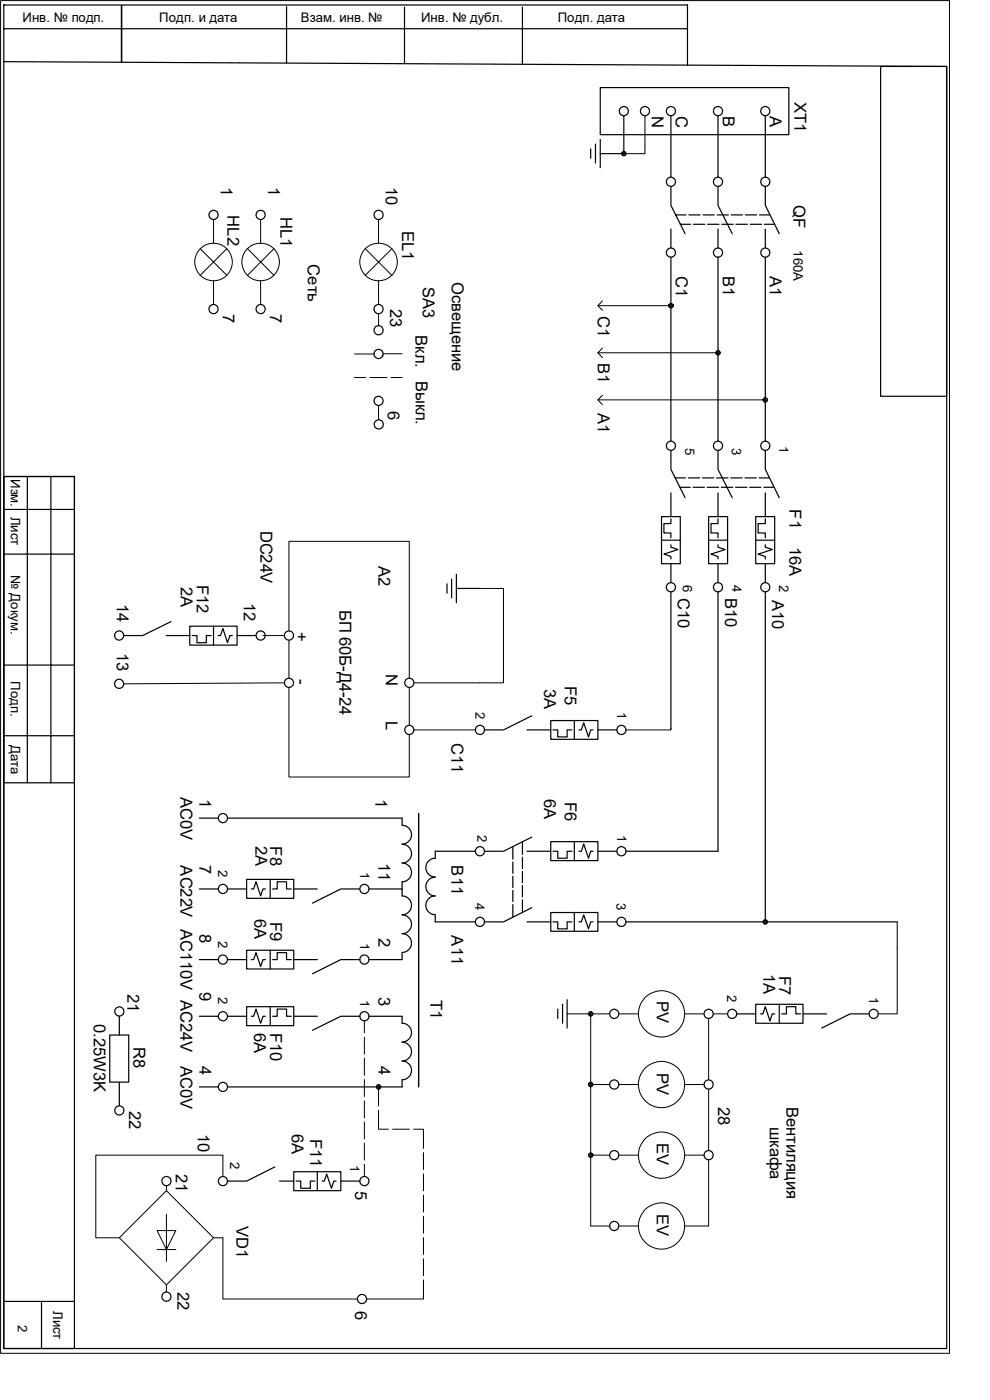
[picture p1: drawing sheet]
<svg xmlns="http://www.w3.org/2000/svg" width="210mm" height="297mm" viewBox="0 0 210 297" stroke-linecap="round" stroke-linejoin="round" font-family="sans-serif">
<g fill="none" stroke="#000" stroke-width=".25">
<path d="M.8 13.1l200 1v272h-200zM.8 13.1v-12h145v12.7M.8 6.1h145M25.8 1.2v12M60.8 1.4v12M85.8 1.5v12M110.8 1.5v12M127.3 18.6h40v10h-40zM186.8 14.1h14v70h-14zM125.3 31.6v2M126.3 30.6v4M127.3 29.6v6"/>
<path d="M132.3 24.6v8h-5M142.3 24.6v13M142.3 39.6v4l3 6M152.3 39.6v4l3 6M152.3 24.6v13M162.3 39.6v4l3 6M162.3 24.6v13M142.3 48.6v4M142.3 54.6v39M143.3 45.6h2.2M144.3 47.6h2.2M146.1 45.6h2.4"/>
<path d="M147.1 47.6h2.4M149.1 45.6h2.4M150.1 47.6h2.4M152.1 45.6h2.4M152.3 48.6v4M152.3 54.6v39M153.1 47.6h2.4M155.1 45.6h2.4M156.1 47.6h2.4M158.1 45.6h2.4M159.1 47.6h2.4M161.1 45.6h2.2"/>
<path d="M162.1 47.6h2.2M162.3 48.6v4M162.3 54.6v39M142.3 95.6v4l3 6M152.3 95.6v4l3 6M162.3 95.6v4l3 6M.8 101.1h15v185h-15zM.8 101.1h15v65h-15zM.8 108.1h15M.8 117.6h15M5.8 101.1v65M10.8 101.1v65"/>
<path d="M140.3 114.6h4M140.3 109.6h4v10h-4zM142.3 119.6v4M142.3 104.6v5M142.3 110.1v1h-1.5v2h1.5v1M142.3 115.6v.5l1.5 .5-3 1 1.5 .5v.5M143.2 101.4h2.2M144.2 103.4h2.2M146.1 101.4h2.3M147 103.4h2.4M149 101.4h2.4M150 103.4h2.4"/>
<path d="M150.3 109.6h4v10h-4zM150.3 114.6h4M152 101.4h2.4M152.3 119.6v4M152.3 104.6v5M152.3 110.1v1h-1.5v2h1.5v1M152.3 115.6v.5l1.5 .5-3 1 1.5 .5v.5M153 103.4h2.4M155 101.4h2.4M156 103.4h2.5M158 101.4h2.4M159 103.4h2.4"/>
<path d="M160.3 114.6h4M160.3 109.6h4v10h-4zM161 101.4h2.2M162.1 103.4h2.2M162.3 104.6v5M162.3 110.1v1h-1.5v2h1.5v1M162.3 115.6v.5l1.5 .5-3 1 1.5 .5v.5M162.3 119.6v4M35.3 134.8h5M36.3 131.9l-6 2.9h-4M40.3 132.8h10v4.1h-10zM40.8 134.8h1v1.6h2v-1.6h1"/>
<path d="M45.3 132.8v4.1M46.3 134.8h.5l.5-1.4 1 3 .5-1.6h.5M50.3 134.8h4M94.8 123.9v2M95.8 122.9v3.9M96.8 124.8h5M96.8 121.8v6M142.3 125.6v29M152.3 125.6v55h-19.5M162.3 125.6v70M.8 141.1h15M.8 156.1h15"/>
<path d="M111.8 154.9h5M112.8 151.8l-6 3.1h-4M116.8 152.9h10v3.9h-10zM117.3 154.9h1v1.4h2v-1.4h1M121.8 152.9v3.9M122.8 154.9h.5l.5-1.6 1 3 .5-1.4h.5M126.8 154.9h4M42.3 173.6h4M48.3 173.6h37v1.5a1.99 1.99 0 0 1 2 2 1.99 1.99 0 0 1-2 2M85.3 179.1a1.99 1.99 0 0 1 2 2 1.99 1.99 0 0 1-2 2 1.99 1.99 0 0 1 2 2 1.99 1.99 0 0 1-2 2v3a1.99 1.99 0 0 1 2 2 1.99 1.99 0 0 1-2 2M108.8 179.6v2.7M110.8 178.6v2.7"/>
<path d="M112.8 177.6l-6 3h-4M116.8 178.6h10v4h-10zM121.8 178.6v4M42.3 188.6h4M48.3 188.6h4M52.3 186.6h10v4h-10zM53.3 188.6h.5l.5-1.5 1 3 .5-1.5h.5M57.3 186.6v4M57.8 188.6h1v-1.5h2v1.5h1M62.3 188.6h5M76.3 188.6h-4l-6 3M78.3 188.6h7"/>
<path d="M85.3 194.1a1.99 1.99 0 0 1 2 2 1.99 1.99 0 0 1-2 2 1.99 1.99 0 0 1 2 2 1.99 1.99 0 0 1-2 2M92.3 194.1v1.5h8.5M92.3 186.1a1.99 1.99 0 0 0-2 2 1.99 1.99 0 0 0 2 2 1.99 1.99 0 0 0-2 2 1.99 1.99 0 0 0 2 2M100.8 180.6h-8.5v1.5a1.99 1.99 0 0 0-2 2 1.99 1.99 0 0 0 2 2M108.8 182.9v2.4M108.8 185.9v2.4M108.8 188.9v2.4M108.8 191.9v2.7M110.8 181.9v2.4M110.8 184.9v2.4M110.8 187.9v2.4M110.8 190.9v2.7"/>
<path d="M111.8 195.6h5M111.8 180.6h5M112.8 192.6l-6 3h-4M116.8 193.6h10v4h-10zM117.3 195.6h1v1.5h2v-1.5h1M117.3 180.6h1v1.5h2v-1.5h1M121.8 193.6v4M122.8 195.6h.5l.5-1.5 1 3 .5-1.5h.5M122.8 180.6h.5l.5-1.5 1 3 .5-1.5h.5M126.8 195.6h4M126.8 180.6h4M132.8 195.6h57.5"/>
<path d="M23.3 219.6h4v10h-4zM25.3 215.6v4M42.3 215.6h4M42.3 203.6h4M48.3 215.6h4M48.3 203.6h4M52.3 213.6h10v4h-10zM52.3 201.6h10v4h-10zM53.3 215.6h.5l.5-1.5 1 3 .5-1.5h.5M53.3 203.6h.5l.5-1.5 1 3 .5-1.5h.5M57.3 201.6v4M57.3 213.6v4"/>
<path d="M57.8 215.6h1v-1.5h2v1.5h1M57.8 203.6h1v-1.5h2v1.5h1M62.3 215.6h5M62.3 203.6h5M76.3 215.6h-4l-6 3M76.3 203.6h-4l-6 3M78.3 215.6h7v1.5a1.99 1.99 0 0 1 2 2 1.99 1.99 0 0 1-2 2M85.3 202.1v1.5h-7M118.3 214.1v2M119.3 213.1v4M120.3 212.1v6M156.3 215.1h4"/>
<path d="M160.3 213.1h10v4h-10zM161.3 215.1h.5l.5-1.5 1 3 .5-1.5h.5M165.3 213.1v4M165.8 215.1h1v-1.5h2v1.5h1M170.3 215.1h5M184.3 215.1h-4l-6 3M25.3 229.6v5M42.3 230.6h4M85.3 221.1a1.99 1.99 0 0 1 2 2 1.99 1.99 0 0 1-2 2 1.99 1.99 0 0 1 2 2 1.99 1.99 0 0 1-2 2v1.5h-37M58.3 247.6l-6 3h-4M59.3 250.6h3M62.3 248.6h10v4h-10z"/>
<path d="M62.8 250.6h1v1.5h2v-1.5h1M67.3 248.6v4M68.3 250.6h.5l.5-1.5 1 3 .5-1.5h.5M72.3 250.6h4M.8 276.1h15M8.8 276.1v10"/>
<circle cx="132.3" cy="23.6" r=".98"/>
<circle cx="132.3" cy="32.6" r=".46"/>
<circle cx="136.8" cy="23.6" r=".98"/>
<circle cx="142.3" cy="23.6" r=".98"/>
<circle cx="142.3" cy="38.6" r=".98"/>
<circle cx="152.3" cy="23.6" r=".98"/>
<circle cx="152.3" cy="38.6" r=".98"/>
<circle cx="162.3" cy="23.6" r=".98"/>
<circle cx="162.3" cy="38.6" r=".98"/>
<circle cx="45.3" cy="45.6" r=".98"/>
<circle cx="55.3" cy="45.6" r=".98"/>
<circle cx="80.3" cy="45.6" r=".98"/>
<circle cx="142.3" cy="53.6" r=".98"/>
<circle cx="152.3" cy="53.6" r=".98"/>
<circle cx="162.3" cy="53.6" r=".98"/>
<circle cx="45.3" cy="65.6" r=".98"/>
<circle cx="55.3" cy="65.6" r=".98"/>
<circle cx="80.3" cy="65.6" r=".98"/>
<circle cx="80.3" cy="70.1" r=".98"/>
<circle cx="80.3" cy="75.1" r=".98"/>
<circle cx="142.3" cy="64.9" r=".46"/>
<circle cx="152.3" cy="74.9" r=".46"/>
<circle cx="80.3" cy="85" r=".98"/>
<circle cx="80.3" cy="90" r=".98"/>
<circle cx="142.3" cy="94.6" r=".98"/>
<circle cx="152.3" cy="94.6" r=".98"/>
<circle cx="162.3" cy="94.6" r=".98"/>
<circle cx="162.4" cy="84.8" r=".46"/>
<circle cx="25.3" cy="134.8" r=".98"/>
<circle cx="55.3" cy="134.8" r=".98"/>
<circle cx="61.3" cy="134.8" r=".98"/>
<circle cx="142.3" cy="124.6" r=".98"/>
<circle cx="152.3" cy="124.6" r=".98"/>
<circle cx="162.3" cy="124.6" r=".98"/>
<circle cx="25.3" cy="145.1" r=".98"/>
<circle cx="61.3" cy="144.9" r=".98"/>
<circle cx="86.8" cy="154.9" r=".98"/>
<circle cx="86.8" cy="144.9" r=".98"/>
<circle cx="101.8" cy="154.9" r=".98"/>
<circle cx="131.8" cy="154.9" r=".98"/>
<circle cx="47.3" cy="173.6" r=".98"/>
<circle cx="47.3" cy="188.6" r=".98"/>
<circle cx="77.3" cy="188.6" r=".98"/>
<circle cx="101.8" cy="195.6" r=".98"/>
<circle cx="101.8" cy="180.6" r=".98"/>
<circle cx="131.8" cy="180.6" r=".98"/>
<circle cx="131.8" cy="195.6" r=".98"/>
<circle cx="162.4" cy="195.6" r=".46"/>
<circle cx="25.3" cy="214.6" r=".98"/>
<circle cx="47.3" cy="203.6" r=".98"/>
<circle cx="47.3" cy="215.6" r=".98"/>
<circle cx="77.3" cy="203.6" r=".98"/>
<circle cx="77.3" cy="215.6" r=".98"/>
<circle cx="125.3" cy="215.1" r=".46"/>
<circle cx="130.3" cy="215.1" r=".98"/>
<circle cx="150.3" cy="215.1" r=".98"/>
<circle cx="155.3" cy="215.1" r=".98"/>
<circle cx="185.3" cy="215.1" r=".98"/>
<circle cx="25.3" cy="235.6" r=".98"/>
<circle cx="47.3" cy="230.6" r=".98"/>
<circle cx="80.3" cy="230.6" r=".46"/>
<circle cx="125.3" cy="230.1" r=".46"/>
<circle cx="130.3" cy="230.1" r=".98"/>
<circle cx="150.3" cy="230.1" r=".98"/>
<circle cx="35.3" cy="250.6" r=".98"/>
<circle cx="47.3" cy="250.6" r=".98"/>
<circle cx="77.3" cy="250.6" r=".98"/>
<circle cx="125.3" cy="245.1" r=".46"/>
<circle cx="130.3" cy="245.1" r=".98"/>
<circle cx="150.3" cy="245.1" r=".98"/>
<circle cx="35.3" cy="275.1" r=".98"/>
<circle cx="76.8" cy="275.6" r=".98"/>
<circle cx="130.3" cy="260.1" r=".98"/>
</g>
<path d="M88.8 172.6v58" fill="none" stroke="#000" stroke-width=".3"/>
<g fill="none" stroke="#000" stroke-width=".21">
<path d="M.1 .1h201.3v287h-201.3zM136.8 24.6v8h-4.5M42.5 52.7l5.6 5.7M45.3 46.6v5M45.3 59.6v5M48.1 52.7l-5.6 5.7M52.5 52.7l5.6 5.7M55.3 46.6v5M55.3 59.6v5M58.1 52.7l-5.6 5.7M77.5 52.7l5.6 5.7M80.3 46.6v5"/>
<path d="M80.3 59.6v5M83.1 52.7l-5.6 5.7M75.2 75.1h4.1M80.3 66.6v2.4M81.1 75.4v.2zM81.1 75.4v.2M81.3 75.1h4M126.8 64.9h15.5M126.8 74.8h25.5M127.8 63.8l-1 1.1 1 .9M127.8 73.8l-1 1 1 1.1M75.2 80.1h2.4"/>
<path d="M78.4 80.1h3.6M80.3 86.1v2.9M82.9 80.1h2.4M126.8 84.8h35.5M127.8 83.9l-1 .9 1 1.1M55.8 134.8h4.5M61.3 133.9v-19h25.5v28.9M61.3 135.8v8M101.8 124.8h5v20.1h-19M60.3 144.9l-34 .2M61.3 145.8v19h25.5v-9M86.8 145.8v8"/>
<path d="M87.8 154.9h13M142.3 154.6v.3h-9.5M142.3 154.6h.1M190.3 195.6v19.5h-3.9M77.3 216.6v2.5M120.3 215.1h9M125.3 215.1v45h4M131.3 215.1h4.1M145.3 215.1h4M150.3 216.1v13M151.3 215.1h3M190.3 201.1h.1"/>
<path d="M77.3 220v3.6M77.3 224.5v3.6M77.3 229v3.6M77.3 233.6v3.6M77.3 238v3.6M80.3 235.5v4.1h2.1M80.3 230.6v4.1M83.3 239.6h3.6M87.8 239.6h2v4M125.3 230.1h4M131.3 230.1h4.1M145.3 230.1h4"/>
<path d="M150.3 231.1v13M35.3 252.6l10 10-10 10-10-10zM35.3 251.6v1M35.3 257.6v10M47.3 249.6v-4.5h-27v17.5h5M77.3 242.5v3.6M77.3 247v2.6M89.8 244.5v3.6M89.8 249v3.6M89.8 253.5v3.6M89.8 258v3.6M125.3 245.1h4"/>
<path d="M131.3 245.1h4.1M145.3 245.1h4M150.3 246.1v14h-5M33.3 261.1h4l-2 4zM33.3 265.1h4M35.3 272.6v1.5M45.3 262.6h2v13h28.5M89.8 262.6v3.5M89.8 267v3.6M89.8 271.5v4.1h-12M131.3 260.1h4.1"/>
<circle cx="45.3" cy="55.6" r="4"/>
<circle cx="55.3" cy="55.6" r="4"/>
<circle cx="80.3" cy="55.6" r="4"/>
<circle cx="140.3" cy="215.1" r="4.9"/>
<circle cx="140.3" cy="230.1" r="4.9"/>
<circle cx="140.3" cy="245.1" r="4.9"/>
<circle cx="140.3" cy="260.1" r="4.9"/>
</g>
<g fill="#000">
<path d="M131.8 32.4v.2zM131.8 32.4v.3zM131.9 32.3l-.1 .4zM131.9 32.3v.5zM131.9 32.3v.6zM132 32.2v.7zM132.1 32.2v.8zM132.1 32.1v.9zM132.1 32.1v1zM132.1 32.1h.1l-.1 1zM132.2 32.1v1h-.1zM132.2 32.1v1z"/>
<path d="M132.3 32.1l-.1 1zM132.3 32.1v1zM132.4 32.1l-.1 1zM132.4 32.1v1zM132.5 32.1l-.1 1zM132.5 32.1v1zM132.6 32.2l-.1 .9zM132.6 32.2v.8zM132.7 32.2l-.1 .8zM132.7 32.2v.7zM132.7 32.3v.6zM132.8 32.3l-.1 .6z"/>
<path d="M132.8 32.4v.3zM132.8 32.5v.2zM132.8 32.3v.5zM132.8 32.4v.4zM141.9 64.6v.4zM141.9 64.6v.5zM141.9 64.7l-.1 .2zM141.9 64.7v.3zM141.9 64.6v.6zM142 64.5l-.1 .7zM142 64.5v.7zM142.1 64.4v.9z"/>
<path d="M142.2 64.4v.9zM142.2 64.3v1zM142.3 64.3v1.1zM142.4 64.3l-.1 1.1zM142.4 64.3v1zM142.5 64.4l-.1 .9zM142.5 64.4v.9zM142.6 64.4l-.1 .9zM142.6 64.4v.9zM142.7 64.5l-.1 .8zM142.7 64.5v.7zM142.7 64.6v.6z"/>
<path d="M142.8 64.6v.5zM142.8 64.7v.4zM142.8 64.6l-.1 .6zM142.8 64.7v.3zM142.8 64.8v.2zM151.8 74.7v.2zM151.8 74.7v.3zM151.9 74.6l-.1 .4zM151.9 74.6v.5zM151.9 74.5v.6zM152 74.5l-.1 .6zM152 74.5v.7z"/>
<path d="M152.1 74.4v.9zM152.2 74.3v1.1zM152.3 74.3l-.1 1.1zM152.3 74.3v1.1zM152.4 74.3l-.1 1.1zM152.4 74.3l.1 .1-.1 1zM152.5 74.4v.9l-.1 .1zM152.5 74.4v.9zM152.6 74.4l-.1 .9zM152.6 74.4v.9zM152.7 74.5l-.1 .8zM152.7 74.5v.7z"/>
<path d="M152.7 74.5v.6zM152.8 74.6l-.1 .5zM152.8 74.7v.3zM152.8 74.8v.2zM152.8 74.6v.5zM152.8 74.7v.4zM161.8 84.7v.2zM161.8 84.7v.3zM161.9 84.6l-.1 .4zM161.9 84.6v.5zM161.9 84.5v.6zM162 84.5v.7z"/>
<path d="M162.1 84.4l-.1 .8zM162.1 84.4v.9zM162.2 84.4v.9zM162.2 84.4l.1-.1-.1 1zM162.3 84.3v1h-.1zM162.3 84.3v1zM162.4 84.4l-.1 .9zM162.4 84.4v.9zM162.5 84.4l-.1 .9zM162.5 84.4v.9zM162.6 84.4l-.1 .9zM162.6 84.4v.9z"/>
<path d="M162.6 84.5v.8zM162.6 84.5v.7zM162.7 84.5l-.1 .7zM162.7 84.5v.6zM162.8 84.6l-.1 .5zM162.8 84.7v.3zM162.8 84.8v.2zM162.8 84.6v.5zM162.8 84.7v.4zM161.8 195.5v.1zM161.8 195.5v.2zM161.9 195.4l-.1 .3z"/>
<path d="M161.9 195.4v.4zM161.9 195.3v.5zM161.9 195.3v.6zM162 195.2l-.1 .7zM162 195.2v.8zM162.1 195.2l-.1 .8zM162.1 195.2v.8zM162.1 195.1v.9zM162.2 195.1v1zM162.2 195.1h.1l-.1 1zM162.3 195.1v1h-.1zM162.3 195.1v1z"/>
<path d="M162.4 195.1l-.1 1zM162.4 195.1v1zM162.5 195.1l-.1 1zM162.5 195.1v.9zM162.6 195.2l-.1 .8zM162.6 195.2v.8zM162.7 195.3l-.1 .7zM162.7 195.3v.6zM162.8 195.4l-.1 .5zM162.8 195.5v.2zM162.8 195.4v.4zM162.8 195.5v.3z"/>
<path d="M124.8 215v.2zM124.8 214.9v.3zM124.8 214.9v.4zM124.9 214.8l-.1 .5zM124.9 214.8v.5zM125 214.8v.6zM125 214.7v.7zM125 214.7v.8zM125.1 214.6v.9zM125.2 214.6v1zM125.3 214.6l-.1 1zM125.3 214.6v1z"/>
<path d="M125.3 214.6h.2l-.2 1zM125.5 214.6v1h-.2zM125.5 214.6v1zM125.6 214.6l-.1 1zM125.6 214.6v.9zM125.6 214.7v.8zM125.7 214.8l-.1 .7zM125.7 214.8v.6zM125.7 214.8v.5zM125.8 214.9l-.1 .4zM125.8 215v.2zM125.8 214.9v.4z"/>
<path d="M125.8 215v.3zM79.8 230.5v.1zM79.8 230.5v.2zM79.9 230.4l-.1 .3zM79.9 230.4v.4zM79.9 230.3v.5zM79.9 230.3v.6zM80 230.2l-.1 .7zM80 230.2v.8zM80.1 230.2v.8zM80.1 230.1v1zM80.2 230.1l-.1 1z"/>
<path d="M80.2 230.1v1zM80.3 230.1v1zM80.4 230.1l-.1 1zM80.4 230.1v1zM80.5 230.1l-.1 1zM80.5 230.1v1zM80.6 230.2l-.1 .9zM80.6 230.2v.8zM80.7 230.3l-.1 .7zM80.8 230.4v.4zM80.8 230.5v.3zM80.7 230.3v.6z"/>
<path d="M80.8 230.4l-.1 .5zM80.8 230.5v.2zM124.8 230v.2zM124.8 229.9v.3zM124.8 229.9v.4zM124.9 229.8l-.1 .5zM124.9 229.8v.5zM125 229.7l-.1 .6zM125 229.7v.7zM125 229.7v.8zM125 229.7l.1-.1-.1 .9zM125.1 229.6v.9z"/>
<path d="M125.2 229.6l-.1 .9zM125.2 229.6v.9zM125.3 229.6v1zM125.3 229.6h.2l-.2 1zM125.5 229.6v.9l-.2 .1zM125.5 229.6v.9zM125.6 229.6l-.1 .9zM125.6 229.6v.9zM125.6 229.7v.8zM125.7 229.7l-.1 .8zM125.7 229.7v.7zM125.7 229.8v.6z"/>
<path d="M125.7 229.8v.5zM125.8 229.9l-.1 .4zM125.8 230v.2zM125.8 229.9v.4zM125.8 230v.3zM124.8 245v.2zM124.8 244.9v.3zM124.8 244.9v.4zM124.9 244.8l-.1 .5zM124.9 244.8v.6zM125 244.7l-.1 .7zM125 244.7v.7z"/>
<path d="M125 244.7v.8zM125.1 244.6v.9zM125.2 244.6v1zM125.3 244.6l-.1 1zM125.3 244.6v1zM125.3 244.6h.2l-.2 1zM125.5 244.6v1h-.2zM125.5 244.6v1zM125.6 244.6l-.1 1zM125.6 244.6v.9zM125.6 244.7v.8zM125.7 244.7l-.1 .8z"/>
<path d="M125.7 244.7v.7zM125.7 244.8v.6zM125.8 244.9l-.1 .5zM125.8 245v.2zM125.8 244.9v.4zM125.8 245v.3z"/>
</g>
<g font-size="3.5">
<text x="168.6" y="21.6" transform="rotate(90 168.6 21.6)">XT1</text>
<text x="138.3" y="24.6" transform="rotate(90 138.3 24.6)">N</text>
<text x="143.3" y="24.6" transform="rotate(90 143.3 24.6)">C</text>
<text x="153.3" y="24.6" transform="rotate(90 153.3 24.6)">B</text>
<text x="163.3" y="24.6" transform="rotate(90 163.3 24.6)">A</text>
<text x="46.9" y="39.8" transform="rotate(90 46.9 39.8)">1</text>
<text x="56.9" y="39.8" transform="rotate(90 56.9 39.8)">1</text>
<text x="81.9" y="39.8" transform="rotate(90 81.9 39.8)">10</text>
<text x="48.3" y="45.7" transform="rotate(90 48.3 45.7)">HL2</text>
<text x="59.5" y="46" transform="rotate(90 59.5 46)">HL1</text>
<text x="168.3" y="43.6" transform="rotate(90 168.3 43.6)">QF</text>
<text x="85.3" y="49.1" transform="rotate(90 85.3 49.1)">EL1</text>
<text x="65.3" y="56.1" transform="rotate(90 65.3 56.1)">Сеть</text>
<text x="95.8" y="59.8" transform="rotate(90 95.8 59.8)">Освещение</text>
<text x="143.3" y="58.6" transform="rotate(90 143.3 58.6)">C1</text>
<text x="153.3" y="58.6" transform="rotate(90 153.3 58.6)">B1</text>
<text x="163.3" y="58.6" transform="rotate(90 163.3 58.6)">A1</text>
<text x="82.8" y="65.6" transform="rotate(90 82.8 65.6)">23</text>
<text x="89.6" y="60.8" transform="rotate(89 89.6 60.8)">SA3</text>
<text x="47.3" y="66.6" transform="rotate(90 47.3 66.6)">7</text>
<text x="57.3" y="66.6" transform="rotate(90 57.3 66.6)">7</text>
<text x="88.1" y="71.1" transform="rotate(90 88.1 71.1)">Вкл.</text>
<text x="126.8" y="67.1" transform="rotate(90 126.8 67.1)">C1</text>
<text x="126.8" y="77.1" transform="rotate(90 126.8 77.1)">B1</text>
<text x="88.2" y="80.7" transform="rotate(90 88.2 80.7)">Выкл.</text>
<text x="82.3" y="87.3" transform="rotate(90 82.3 87.3)">6</text>
<text x="126.8" y="87.6" transform="rotate(90 126.8 87.6)">A1</text>
<text x="55.3" y="112.6" transform="rotate(90 55.3 112.6)">DC24V</text>
<text x="167.5" y="108.1" transform="rotate(90 167.5 108.1)">F1</text>
<text x="167.5" y="116.1" transform="rotate(90 167.5 116.1)">16A</text>
<text x="38.4" y="124.6" transform="rotate(90 38.4 124.6)">2A</text>
<text x="41.8" y="124.1" transform="rotate(90 41.8 124.1)">F12</text>
<text x="80.3" y="120" transform="rotate(90 80.3 120)">A2</text>
<text x="24.8" y="128.1" transform="rotate(90 24.8 128.1)">14</text>
<text x="51.7" y="127.8" transform="rotate(90 51.7 127.8)">12</text>
<text x="72.1" y="129.3" transform="rotate(90 72.1 129.3)">БП 60Б-Д4-24</text>
<text x="143.8" y="126.8" transform="rotate(90 143.8 126.8)">C10</text>
<text x="153.8" y="126.8" transform="rotate(90 153.8 126.8)">B10</text>
<text x="163.8" y="127.3" transform="rotate(90 163.8 127.3)">A10</text>
<text x="62.8" y="134.1" transform="rotate(90 62.8 134.1)">+</text>
<text x="24.8" y="138.6" transform="rotate(90 24.8 138.6)">13</text>
<text x="81.8" y="143.1" transform="rotate(90 81.8 143.1)">N</text>
<text x="62.8" y="144" transform="rotate(90 62.8 144)">-</text>
<text x="115.4" y="146.1" transform="rotate(90 115.4 146.1)">3A</text>
<text x="119.8" y="145.5" transform="rotate(90 119.8 145.5)">F5</text>
<text x="81.8" y="153.1" transform="rotate(90 81.8 153.1)">L</text>
<text x="95.8" y="157.6" transform="rotate(90 95.8 157.6)">C11</text>
<text x="38.3" y="169.1" transform="rotate(90 38.3 169.1)">AC0V</text>
<text x="42.3" y="169.5" transform="rotate(90 42.3 169.5)">1</text>
<text x="79.7" y="169.5" transform="rotate(90 79.7 169.5)">1</text>
<text x="115.4" y="169.6" transform="rotate(90 115.4 169.6)">6A</text>
<text x="119.8" y="170.1" transform="rotate(90 119.8 170.1)">F6</text>
<text x="54.2" y="179.6" transform="rotate(90 54.2 179.6)">2A</text>
<text x="57.3" y="179.6" transform="rotate(90 57.3 179.6)">F8</text>
<text x="38.3" y="183.6" transform="rotate(90 38.3 183.6)">AC22V AC110V AC24V</text>
<text x="42.3" y="183.6" transform="rotate(90 42.3 183.6)">7</text>
<text x="80.3" y="183.1" transform="rotate(90 80.3 183.1)">11</text>
<text x="95.8" y="183.6" transform="rotate(90 95.8 183.6)">B11</text>
<text x="54" y="195" transform="rotate(90 54 195)">6A</text>
<text x="57.3" y="195.6" transform="rotate(90 57.3 195.6)">F9</text>
<text x="42.3" y="198.1" transform="rotate(90 42.3 198.1)">8</text>
<text x="80.3" y="199.1" transform="rotate(90 80.3 199.1)">2</text>
<text x="95.8" y="198.5" transform="rotate(90 95.8 198.5)">A11</text>
<text x="162" y="206.5" transform="rotate(90 162 206.5)">1A</text>
<text x="165.3" y="207.1" transform="rotate(90 165.3 207.1)">F7</text>
<text x="27.1" y="210.8" transform="rotate(90 27.1 210.8)">21</text>
<text x="42.3" y="210.5" transform="rotate(90 42.3 210.5)">9</text>
<text x="80.3" y="211.6" transform="rotate(90 80.3 211.6)">3</text>
<text x="91.3" y="212.1" transform="rotate(90 91.3 212.1)">T1</text>
<text x="139.3" y="212.5" transform="rotate(90 139.3 212.5)">PV</text>
<text x="19.9" y="217.3" transform="rotate(90 19.9 217.3)">0.25W3K</text>
<text x="53.9" y="219.1" transform="rotate(90 53.9 219.1)">6A</text>
<text x="57.3" y="219.1" transform="rotate(90 57.3 219.1)">F10</text>
<text x="28.3" y="222.1" transform="rotate(90 28.3 222.1)">R8</text>
<text x="38.3" y="226.1" transform="rotate(90 38.3 226.1)">AC0V</text>
<text x="42.3" y="226.1" transform="rotate(90 42.3 226.1)">4</text>
<text x="80.3" y="226.1" transform="rotate(90 80.3 226.1)">4</text>
<text x="139.3" y="227.6" transform="rotate(90 139.3 227.6)">PV</text>
<text x="27.4" y="235.8" transform="rotate(90 27.4 235.8)">22</text>
<text x="152.3" y="234.9" transform="rotate(90 152.3 234.9)">28</text>
<text x="163.3" y="239.1" transform="rotate(90 163.3 239.1)">шкафа</text>
<text x="166.9" y="234.8" transform="rotate(90 166.9 234.8)">Вентиляция</text>
<text x="42" y="240.6" transform="rotate(90 42 240.6)">10</text>
<text x="61.9" y="240.6" transform="rotate(90 61.9 240.6)">6A</text>
<text x="65.8" y="241.6" transform="rotate(90 65.8 241.6)">F11</text>
<text x="139.3" y="242.5" transform="rotate(90 139.3 242.5)">EV</text>
<text x="37.3" y="249.1" transform="rotate(90 37.3 249.1)">21</text>
<text x="75.3" y="252.6" transform="rotate(90 75.3 252.6)">5</text>
<text x="139.3" y="257.5" transform="rotate(90 139.3 257.5)">EV</text>
<text x="50.2" y="260.1" transform="rotate(90 50.2 260.1)">VD1</text>
<text x="37.7" y="274.1" transform="rotate(90 37.7 274.1)">22</text>
<text x="75.3" y="278.1" transform="rotate(90 75.3 278.1)">6</text>
</g>
<g font-size="2.8">
<text x="4.8" y="4.6">Инв. № подп.</text>
<text x="33.8" y="4.6">Подп. и дата</text>
<text x="63.8" y="4.6">Взам. инв. №</text>
<text x="89.3" y="4.6">Инв. № дубл.</text>
<text x="118.3" y="4.6">Подп. дата</text>
<text x="168.3" y="53.1" transform="rotate(90 168.3 53.1)">160A</text>
<text x="145.4" y="95" transform="rotate(90 145.4 95)">5</text>
<text x="155.2" y="95.1" transform="rotate(90 155.2 95.1)">3</text>
<text x="165.3" y="94.6" transform="rotate(90 165.3 94.6)">1</text>
<text x="2.3" y="101.6" transform="rotate(90 2.3 101.6)">Изм.</text>
<text x="2.3" y="109.6" transform="rotate(90 2.3 109.6)">Лист</text>
<text x="2.3" y="122.1" transform="rotate(90 2.3 122.1)">№ Докум.</text>
<text x="144.8" y="124.1" transform="rotate(90 144.8 124.1)">6</text>
<text x="155.3" y="124.1" transform="rotate(90 155.3 124.1)">4</text>
<text x="165.3" y="124.1" transform="rotate(90 165.3 124.1)">2</text>
<text x="2.3" y="144.6" transform="rotate(90 2.3 144.6)">Подп.</text>
<text x="100.9" y="151.1" transform="rotate(90 100.9 151.1)">2</text>
<text x="130.9" y="151.1" transform="rotate(90 130.9 151.1)">1</text>
<text x="2.3" y="158.1" transform="rotate(90 2.3 158.1)">Дата</text>
<text x="101.3" y="177.1" transform="rotate(90 101.3 177.1)">2</text>
<text x="130.9" y="177.1" transform="rotate(90 130.9 177.1)">1</text>
<text x="46.3" y="184.6" transform="rotate(90 46.3 184.6)">2</text>
<text x="76.4" y="185.1" transform="rotate(90 76.4 185.1)">1</text>
<text x="100.8" y="191.6" transform="rotate(90 100.8 191.6)">4</text>
<text x="130.8" y="191.6" transform="rotate(90 130.8 191.6)">3</text>
<text x="46.3" y="199.6" transform="rotate(90 46.3 199.6)">2</text>
<text x="76.4" y="200.1" transform="rotate(90 76.4 200.1)">1</text>
<text x="46.3" y="211.6" transform="rotate(90 46.3 211.6)">2</text>
<text x="76.4" y="212.1" transform="rotate(90 76.4 212.1)">1</text>
<text x="154.3" y="211.1" transform="rotate(90 154.3 211.1)">2</text>
<text x="184.4" y="211.6" transform="rotate(90 184.4 211.6)">1</text>
<text x="48.8" y="246.6" transform="rotate(90 48.8 246.6)">2</text>
<text x="74.3" y="247.1" transform="rotate(90 74.3 247.1)">1</text>
<text x="3.8" y="281.1" transform="rotate(90 3.8 281.1)">2</text>
<text x="11.3" y="278.1" transform="rotate(90 11.3 278.1)">Лист</text>
</g>
</svg>
